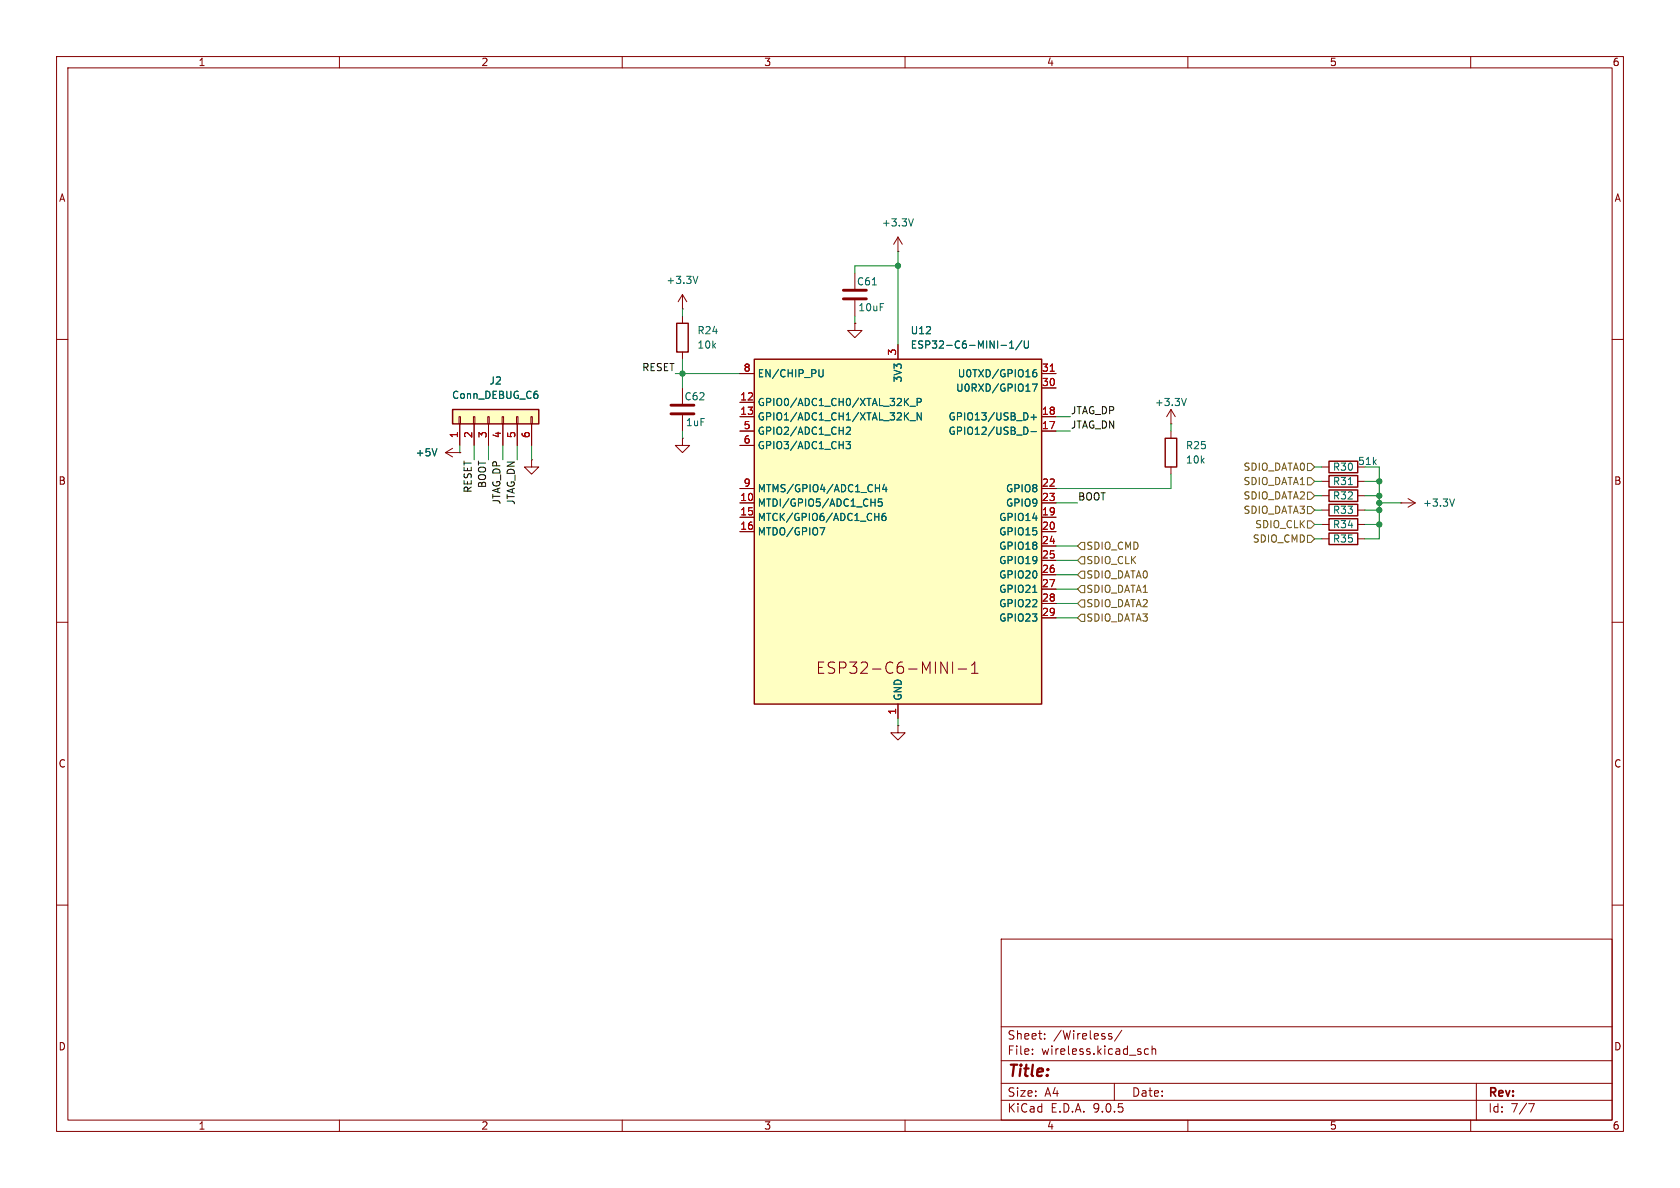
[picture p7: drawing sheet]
<svg xmlns="http://www.w3.org/2000/svg" width="297mm" height="210mm" viewBox="0 0 297 210" stroke-linecap="round" stroke-linejoin="round" font-family="sans-serif">
<g fill="none" stroke="#840000" stroke-width=".18">
<path d="M10 10h277v190h-277zM12 12h273v186h-273zM60 10v2M110 10v2M160 10v2M210 10v2M260 10v2M10 60h2M285 60h2M247.6 88.9h.1M247.6 88.9h2.6M248.9 88.1l1.3 .8"/>
<path d="M250.2 88.9l-1.3 .8M10 110h2M285 110h2M158.7 128.3v1.2h1.3l-1.3 1.3-1.2-1.3h1.2M158.7 128.3h.1M10 160h2M177 166h108v32h-108zM285 160h2M60 198v2M110 198v2M160 198v2M177 194.5h108"/>
<path d="M177 191.5h108M177 187.5h108M177 181.5h108M182.5 186.3v.1M182.5 185.5v.1M184.7 183.6v.1M184.7 182.8v.1M196 183.1l.5 .2 .1 .1-.1 .2-.4 .1M196 182.8h.5M197 191.5v3M198.3 182.1l-1.3 2M203 185.5l-.4-.1-.3 .3v.4l.2 .2h.5"/>
<path d="M203.7 185.5l.2-.1 .3 .1 .1 .9M203.7 184.9v1.5M210 198v2M260 198v2M261 191.5v6.5M270.2 195.1h1l-.6 1.5"/>
</g>
<path d="M257.1 88.2l-.4 1.3" fill="none" stroke="#006464" stroke-width=".18"/>
<path d="M133.3 63.5h50.8v61h-50.8z" fill="#ffffc2"/>
<path d="M133.3 63.5h50.8v61h-50.8zM206 77.5h2v5.1h-2zM234.9 91.7h5.1v2h-5.1zM234.9 94.2h5.1v2.1h-5.1zM234.9 81.5h5.1v2.1h-5.1zM234.9 84.1h5.1v2h-5.1zM234.9 86.6h5.1v2h-5.1z" fill="none" stroke="#840000" stroke-width=".25"/>
<g fill="none" stroke="#840000" stroke-width=".18">
<path d="M151.1 57.2v1.2h1.3l-1.3 1.3-1.2-1.3h1.2M151.1 57.2h.1M151.1 48.3v2.8M151.1 53.1v2.8M120.6 77.5v1.2h1.3l-1.3 1.3-1.2-1.3h1.2M120.6 77.5h.1M120.6 68.6v2.8M120.6 73.4v2.8M130.8 66h2.5M130.8 71.1h2.5M130.8 73.7h2.5M130.8 76.2h2.5"/>
<path d="M130.8 78.7h2.5M158.7 61v2.5M184.1 66h2.6M184.1 73.7h2.6M184.1 76.2h2.6M184.1 68.6h2.6M207 74.9h.1M207 72.4l-.8 1.3M207 72.4l.8 1.3M207 72.4v2.5M207 76.2v1.3M130.8 86.4h2.5"/>
<path d="M130.8 88.9h2.5M130.8 91.4h2.5M130.8 94h2.5M184.1 86.4h2.6M184.1 88.9h2.6M184.1 91.4h2.6M184.1 94h2.6M184.1 96.5h2.6M184.1 99.1h2.6M207 82.6v1.2M233.7 92.7h1.2M233.7 95.3h1.2"/>
<path d="M233.7 82.6h1.2M233.7 85.1h1.2M233.7 87.6h1.2M240 92.7h1.3M240 95.3h1.3M240 85.1h1.3M240 87.6h1.3M166.3 117l1.2 2v-2M168.4 117v2M169.4 118.3h1.5M171.7 119h1.2M171.7 117.6l.6-.6v2"/>
<path d="M184.1 101.6h2.6M184.1 104.1h2.6M184.1 106.7h2.6M184.1 109.2h2.6M158.7 124.5v2.5"/>
</g>
<g fill="none" stroke="#006464" stroke-width=".18">
<path d="M154.2 50.4h.7M145.5 65.3l-.1 1.2-.1 .1h-.4M149.6 78h.7l-.4 .5 .4 .2v.5l-.2 .1-.5-.1M149.6 75.6l.5-.1 .2 .4-.7 .9h.7M160.9 71.8h.9M160.9 74.4h.9M162.1 71.1l.6-.1 .2-.1-.1-.3-.7-.2v1.3M162.9 73v1.2l-.8-1.2v1.2M177 61.1h.9M178.5 61.5h.7M178.5 60.6l.3-.3v1.2M180.7 60.2l-1.1 1.6"/>
<path d="M181.1 60.3v1l.2 .2h.4l.1-.2v-1M181.5 75.6l.2 .5-.2 .6M182.3 73.8h.9M182.3 76.3h.9M182.5 67.9h.9l-.6 1.3M182.8 73.3v.9M183.2 65.3l-.4 .1a.86 .86 0 0 0 0 1.2l.4-.1 .1-.4-.2-.3-.4 .1-.1 .2M209.7 70.4l-.4 1.3M145 93.3h.8l-.5 1.3M154 88.8h.7M154.6 91.4h.8M154.7 88.2v1.3"/>
<path d="M154.8 86.3h.7M155.4 90.7v1.3M155.5 85.7v1.2M155.9 88.2h-.6l-.1 .6 .2-.1 .5 .1 .1 .1-.1 .5-.2 .1-.5-.1M156.3 85.6l-.3 .9h.8M156.5 90.7l-.3 .1a.86 .86 0 0 0 0 1.2l.4-.1v-.4l-.2-.3h-.2l-.3 .3M156.6 86.1v.8M238.4 85.7h.7M182.6 104.7h.7"/>
</g>
<path d="M185.7 65.6h.7" fill="none" stroke="#a90000" stroke-width=".18"/>
<path d="M149.1 51.3h4.1M149.1 52.8h4.1M118.6 71.6h4.1M118.6 73.2h4.1" fill="none" stroke="#840000" stroke-width=".51"/>
<path d="M80 72.4h15.2v2.5h-15.2z" fill="#ffffc2"/>
<path d="M119.6 57.2h2.1v5h-2.1zM80 72.4h15.2v2.5h-15.2zM234.9 89.2h5.1v2h-5.1z" fill="none" stroke="#840000" stroke-width=".25"/>
<g fill="none" stroke="#840000" stroke-width=".18">
<path d="M120.6 54.6h.1M120.6 52.1v2.5M120.6 55.9v1.3M120.6 52.1l-.7 1.2M120.6 52.1l.8 1.2M151.1 57.2h.1M158.7 44.5h.1M158.7 41.9l-.7 1.3M158.7 41.9l.8 1.3M158.7 41.9v2.6M80 79.2l-1.3 .8M81.2 73.7h.2v1.2h-.2z"/>
<path d="M81.3 74.9v3.8M83.7 73.7h.2v1.2h-.2zM83.8 74.9v3.8M86.2 73.7h.3v1.2h-.3zM86.4 74.9v3.8M88.8 73.7h.2v1.2h-.2zM88.9 74.9v3.8M91.3 73.7h.3v1.2h-.3zM91.4 74.9v3.8M93.9 73.7h.2v1.2h-.2zM94 74.9v3.8M120.6 62.2v1.3"/>
<path d="M130.8 66h2.5M130.8 71.1h2.5M130.8 73.7h2.5M130.8 76.2h2.5M130.8 78.7h2.5M158.7 61v2.5M184.1 66h2.6M184.1 73.7h2.6M184.1 76.2h2.6M184.1 68.6h2.6M78.7 80l1.3 .8M78.7 80h2.6"/>
<path d="M81.3 80h.1M94 81.3v1.3h1.2l-1.2 1.2-1.3-1.2h1.3M94 81.3h.1M130.8 86.4h2.5M130.8 88.9h2.5M130.8 91.4h2.5M130.8 94h2.5M184.1 86.4h2.6M184.1 88.9h2.6M184.1 91.4h2.6M184.1 94h2.6M184.1 96.5h2.6"/>
<path d="M184.1 99.1h2.6M233.7 90.2h1.2M240 90.2h1.3M184.1 101.6h2.6M184.1 104.1h2.6M184.1 106.7h2.6M184.1 109.2h2.6M158.7 124.5v2.5"/>
</g>
<g fill="none" stroke="#006464" stroke-width=".18">
<path d="M161.5 38.7l-.5 1.2M123.4 48.8l-.5 1.3M77.2 79.3l-.4 1.3M145.5 65.3l-.1 1.2-.1 .1h-.4M149.6 78h.7l-.4 .5 .4 .2v.5l-.2 .1-.5-.1M149.6 75.6l.5-.1 .2 .4-.7 .9h.7M160.9 71.8h.9M160.9 74.4h.9M162.1 71.1l.6-.1 .2-.1-.1-.3-.7-.2v1.3M162.9 73v1.2l-.8-1.2v1.2M177 61.1h.9M178.5 61.5h.7"/>
<path d="M178.5 60.6l.3-.3v1.2M180.7 60.2l-1.1 1.6M181.1 60.3v1l.2 .2h.4l.1-.2v-1M181.5 75.6l.2 .5-.2 .6M182.3 73.8h.9M182.3 76.3h.9M182.5 67.9h.9l-.6 1.3M182.8 73.3v.9M183.2 65.3l-.4 .1a.86 .86 0 0 0 0 1.2l.4-.1 .1-.4-.2-.3-.4 .1-.1 .2M145 93.3h.8l-.5 1.3M154 88.8h.7M154.6 91.4h.8"/>
<path d="M154.7 88.2v1.3M154.8 86.3h.7M155.4 90.7v1.3M155.5 85.7v1.2M155.9 88.2h-.6l-.1 .6 .2-.1 .5 .1 .1 .1-.1 .5-.2 .1-.5-.1M156.3 85.6l-.3 .9h.8M156.5 90.7l-.3 .1a.86 .86 0 0 0 0 1.2l.4-.1v-.4l-.2-.3h-.2l-.3 .3M156.6 86.1v.8M182.6 104.7h.7"/>
</g>
<path d="M191.1 98.4h.7v1.3h-.7l-.6-.6zM191.1 95.9h.7v1.3h-.7l-.6-.7zM231.1 94.6h.7l.6 .7-.6 .6h-.7zM231.1 87h.7l.6 .6-.6 .7h-.7zM231.1 92.1h.7l.6 .6-.6 .6h-.7zM231.1 89.5h.7l.6 .7-.6 .6h-.7zM231.1 84.5h.7l.6 .6-.6 .6h-.7zM231.1 81.9h.7l.6 .7-.6 .6h-.7zM191.1 106h.7v1.3h-.7l-.6-.6zM191.1 101h.7v1.2h-.7l-.6-.6zM191.1 108.6h.7v1.3h-.7l-.6-.7zM191.1 103.5h.7v1.3h-.7l-.6-.7z" fill="none" stroke="#725600" stroke-width=".18"/>
<g fill="none" stroke="#009600" stroke-width=".18">
<path d="M120.6 54.6v1.3M151.1 55.9v1.3M158.7 44.5v16.5M158.7 47h-7.6v1.3M81.3 78.7v1.3M83.8 78.7v2.6M86.4 78.7v2.6M88.9 78.7v2.6M91.4 78.7v2.6M94 78.7v2.6M119.4 66h11.4M120.6 63.5v5.1"/>
<path d="M120.6 76.2v1.3M186.7 73.7h2.5M186.7 76.2h2.5M207 74.9v1.3M186.7 96.5h3.8M186.7 88.9h3.8M186.7 99.1h3.8M207 83.8v2.6h-20.3M232.4 82.6h1.3M232.4 87.6h1.3M232.4 85.1h1.3M232.4 92.7h1.3"/>
<path d="M232.4 90.2h1.3M232.4 95.3h1.3M241.3 82.6h2.5v12.7h-2.5M241.3 87.6h2.5M241.3 85.1h2.5M241.3 92.7h2.5M241.3 90.2h2.5M243.8 88.9h3.8M186.7 109.2h3.8M186.7 104.1h3.8M186.7 106.7h3.8M186.7 101.6h3.8"/>
<path d="M158.7 127v1.3"/>
</g>
<path d="M185.7 65.6h.7" fill="none" stroke="#a90000" stroke-width=".18"/>
<g fill="#009600" stroke="#009600" stroke-width=".18">
<circle cx="120.6" cy="66" r=".46"/>
<circle cx="158.7" cy="47" r=".46"/>
<circle cx="243.8" cy="88.9" r=".46"/>
<circle cx="243.8" cy="87.6" r=".46"/>
<circle cx="243.8" cy="85.1" r=".46"/>
<circle cx="243.8" cy="92.7" r=".46"/>
<circle cx="243.8" cy="90.2" r=".46"/>
</g>
<g font-size="2.8" fill="#840000">
<text x="144.2" y="119.3">ESP32-C6-MINI-1</text>
<text x="178" y="190.9">Title:</text>
</g>
<g font-size="2.1" fill="#840000">
<text x="178" y="184">Sheet:</text>
<text x="186.2" y="184">/Wireless/</text>
<text x="178" y="186.7">File:</text>
<text x="184.1" y="186.7">wireless.kicad_sch</text>
<text x="178" y="196.9">KiCad</text>
<text x="178" y="194.1">Size:</text>
<text x="184.7" y="194.1">A4</text>
<text x="185.7" y="196.9">E.D.A.</text>
<text x="193.3" y="196.9">9.0.5</text>
<text x="200" y="194.1">Date:</text>
<text x="263" y="194.3">Rev:</text>
<text x="263" y="196.9">Id:</text>
<text x="267.1" y="196.9">7/7</text>
</g>
<g font-size="1.8" fill="#840000">
<text x="35" y="11.9">1</text>
<text x="85" y="11.9">2</text>
<text x="135" y="11.9">3</text>
<text x="185" y="11.9">4</text>
<text x="235" y="11.9">5</text>
<text x="285" y="11.9">6</text>
<text x="10.3" y="35.9">A</text>
<text x="285.3" y="35.9">A</text>
<text x="10.3" y="85.9">B</text>
<text x="285.3" y="85.9">B</text>
<text x="10.3" y="135.9">C</text>
<text x="285.3" y="135.9">C</text>
<text x="10.3" y="185.9">D</text>
<text x="285.3" y="185.9">D</text>
<text x="35" y="199.9">1</text>
<text x="85" y="199.9">2</text>
<text x="135" y="199.9">3</text>
<text x="185" y="199.9">4</text>
<text x="235" y="199.9">5</text>
<text x="285" y="199.9">6</text>
</g>
<g font-size="1.8" fill="#006464">
<text x="155.8" y="40.2">+3.3V</text>
<text x="117.7" y="50.4">+3.3V</text>
<text x="151.4" y="50.6">C61</text>
<text x="123.2" y="59.3">R24</text>
<text x="151.6" y="55.2">10uF</text>
<text x="160.9" y="59.3">U12</text>
<text x="123.2" y="61.8">10k</text>
<text x="160.9" y="61.8">ESP32-C6-MINI-1/U</text>
<text x="79.8" y="70.7">Conn_DEBUG_C6</text>
<text x="86.4" y="68.2">J2</text>
<text x="120.9" y="71">C62</text>
<text x="133.9" y="66.9">EN/CHIP_PU</text>
<text x="133.9" y="72">GPIO0/ADC1_CH0/XTAL_32K_P</text>
<text x="159.6" y="67.7" transform="rotate(-90 159.6 67.7)">3V3</text>
<text x="168.9" y="69.4">U0RXD/GPIO17</text>
<text x="169.2" y="66.9">U0TXD/GPIO16</text>
<text x="204.1" y="72">+3.3V</text>
<text x="121.2" y="75.5">1uF</text>
<text x="133.9" y="74.5">GPIO1/ADC1_CH1/XTAL_32K_N</text>
<text x="133.9" y="77.1">GPIO2/ADC1_CH2</text>
<text x="167.6" y="74.5">GPIO13/USB_D+</text>
<text x="167.6" y="77.1">GPIO12/USB_D-</text>
<text x="73.4" y="80.9">+5V</text>
<text x="133.9" y="79.6">GPIO3/ADC1_CH3</text>
<text x="209.6" y="82.1">10k</text>
<text x="209.6" y="79.6">R25</text>
<text x="235.5" y="83.4">R30</text>
<text x="240" y="82.4">51k</text>
<text x="133.9" y="87.2">MTMS/GPIO4/ADC1_CH4</text>
<text x="133.9" y="89.8">MTDI/GPIO5/ADC1_CH5</text>
<text x="177.8" y="87.2">GPIO8</text>
<text x="177.8" y="89.8">GPIO9</text>
<text x="235.5" y="86">R31</text>
<text x="235.5" y="88.5">R32</text>
<text x="251.5" y="89.8">+3.3V</text>
<text x="133.9" y="92.3">MTCK/GPIO6/ADC1_CH6</text>
<text x="133.9" y="94.8">MTDO/GPIO7</text>
<text x="176.5" y="92.3">GPIO14</text>
<text x="176.5" y="94.8">GPIO15</text>
<text x="235.5" y="93.6">R34</text>
<text x="235.5" y="91">R33</text>
<text x="176.5" y="97.4">GPIO18</text>
<text x="176.5" y="99.9">GPIO19</text>
<text x="235.5" y="96.1">R35</text>
<text x="176.5" y="102.5">GPIO20</text>
<text x="176.5" y="105">GPIO21</text>
<text x="176.5" y="107.5">GPIO22</text>
<text x="176.5" y="110.1">GPIO23</text>
<text x="159.6" y="124" transform="rotate(-90 159.6 124)">GND</text>
</g>
<g font-size="1.8" fill="#0f0f0f">
<text x="113.4" y="65.7">RESET</text>
<text x="189.2" y="75.9">JTAG_DN</text>
<text x="189.2" y="73.3">JTAG_DP</text>
<text x="83.5" y="87.2" transform="rotate(-90 83.5 87.2)">RESET</text>
<text x="86" y="86.4" transform="rotate(-90 86 86.4)">BOOT</text>
<text x="88.6" y="89.3" transform="rotate(-90 88.6 89.3)">JTAG_DP</text>
<text x="91.1" y="89.3" transform="rotate(-90 91.1 89.3)">JTAG_DN</text>
<text x="190.5" y="88.6">BOOT</text>
</g>
<g font-size="1.8" fill="#a90000">
<text x="131.4" y="65.8">8</text>
<text x="158.5" y="62.9" transform="rotate(-90 158.5 62.9)">3</text>
<text x="184.1" y="65.8">31</text>
<text x="130.8" y="70.9">12</text>
<text x="184.1" y="68.3">30</text>
<text x="81" y="77.5" transform="rotate(-90 81 77.5)">1</text>
<text x="83.6" y="77.5" transform="rotate(-90 83.6 77.5)">2</text>
<text x="86.1" y="77.5" transform="rotate(-90 86.1 77.5)">3</text>
<text x="88.6" y="77.5" transform="rotate(-90 88.6 77.5)">4</text>
<text x="91.2" y="77.5" transform="rotate(-90 91.2 77.5)">5</text>
<text x="93.7" y="77.5" transform="rotate(-90 93.7 77.5)">6</text>
<text x="130.8" y="73.4">13</text>
<text x="131.4" y="75.9">5</text>
<text x="184.1" y="73.4">18</text>
<text x="184.1" y="75.9">17</text>
<text x="131.4" y="78.5">6</text>
<text x="130.8" y="88.6">10</text>
<text x="131.4" y="86.1">9</text>
<text x="184.1" y="86.1">22</text>
<text x="184.1" y="88.6">23</text>
<text x="130.8" y="91.2">15</text>
<text x="130.8" y="93.7">16</text>
<text x="184.1" y="91.2">19</text>
<text x="184.1" y="93.7">20</text>
<text x="184.1" y="96.3">24</text>
<text x="184.1" y="98.8">25</text>
<text x="184.1" y="101.3">26</text>
<text x="184.1" y="103.9">27</text>
<text x="184.1" y="106.4">28</text>
<text x="184.1" y="109">29</text>
<text x="158.5" y="126.4" transform="rotate(-90 158.5 126.4)">1</text>
</g>
<g font-size="1.8" fill="#725600">
<text x="219.7" y="83.4">SDIO_DATA0</text>
<text x="219.7" y="88.5">SDIO_DATA2</text>
<text x="219.7" y="86">SDIO_DATA1</text>
<text x="219.7" y="91">SDIO_DATA3</text>
<text x="221.8" y="93.6">SDIO_CLK</text>
<text x="192" y="99.9">SDIO_CLK</text>
<text x="192" y="97.4">SDIO_CMD</text>
<text x="221.4" y="96.1">SDIO_CMD</text>
<text x="192" y="107.5">SDIO_DATA2</text>
<text x="192" y="102.5">SDIO_DATA0</text>
<text x="192" y="105">SDIO_DATA1</text>
<text x="192" y="110.1">SDIO_DATA3</text>
</g>
</svg>
